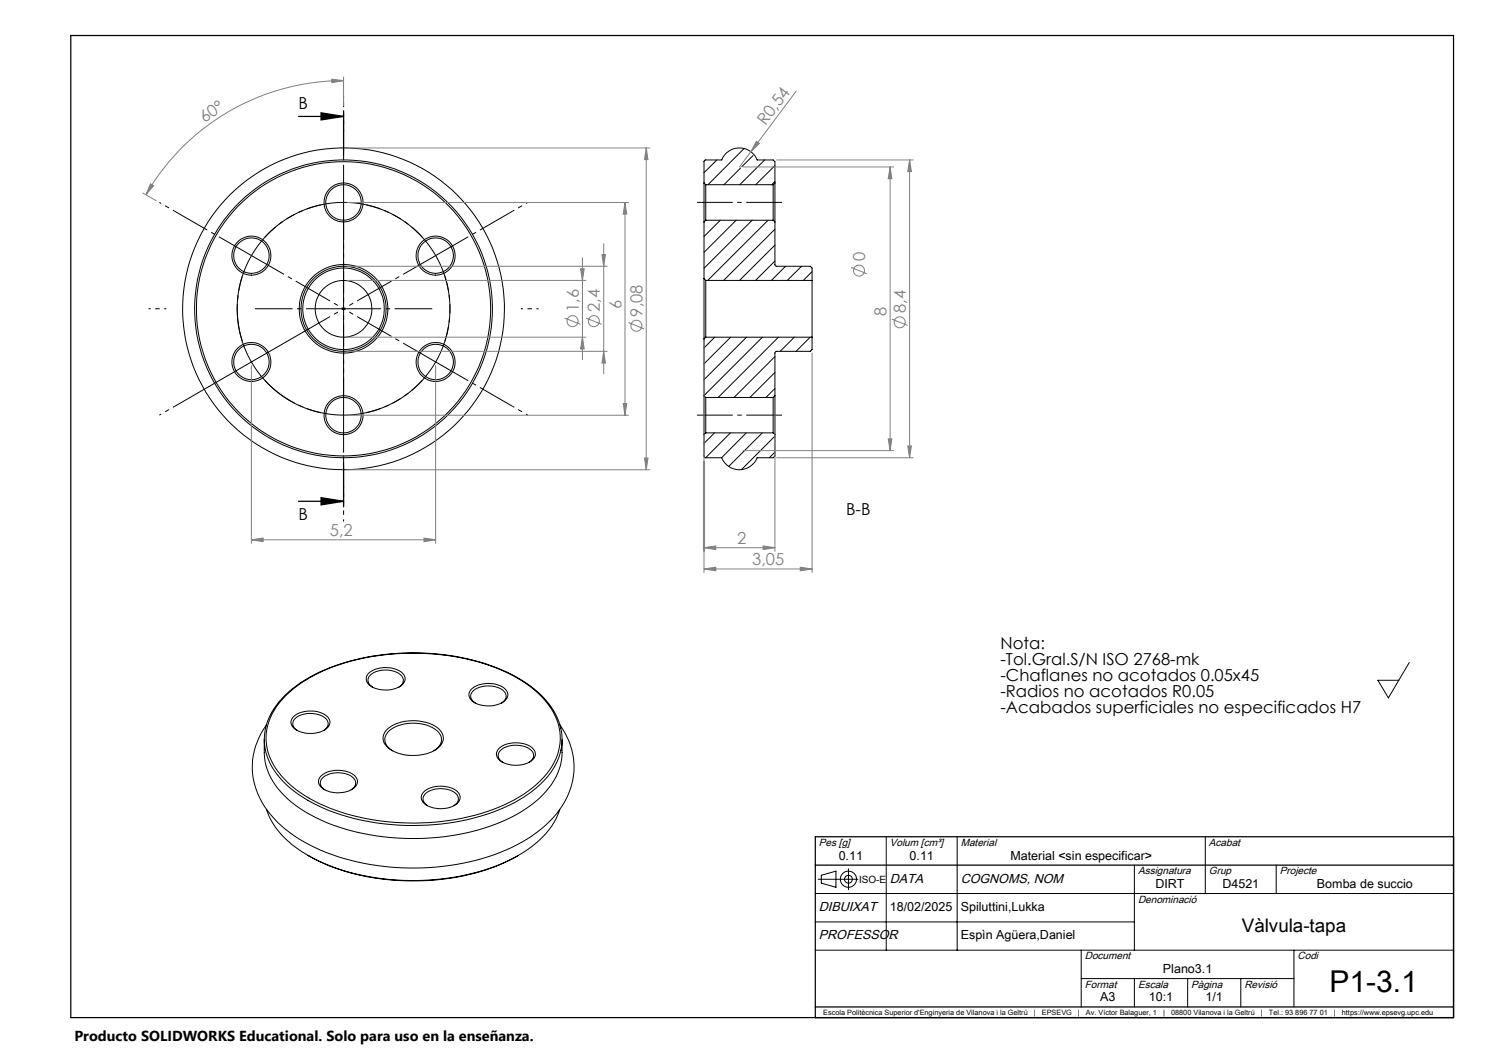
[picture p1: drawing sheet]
<svg xmlns="http://www.w3.org/2000/svg" width="420mm" height="297mm" viewBox="0 0 420 297" stroke-linecap="round" stroke-linejoin="round" font-family="sans-serif">
<g fill="none" stroke="#000" stroke-width=".28">
<path d="M198.6 51.6v-6.3l.4-.2h4.6a5.4 5.4 0 0 1 5-3.4 5.4 5.4 0 0 1 5 3.4h4.5l.5 .5v6M198.6 51.6v11M198.6 51.6l.5 .5M199.1 52.1v10M199.1 52.1h19M202.2 45.1l-3.6 3.6M208.9 47.4l-4.7 4.7M209.9 41.9l-10.2 10.2M212.4 43.9l-3.2 3.1M215.7 45.1l-7 7M218.1 52.1v10M218.6 51.6v11"/>
<path d="M218.6 51.2l-.9 .9M218.6 46.7l-5.5 5.4M218.6 51.6l-.5 .5M68.3 78a29.9 29.9 0 0 0 2.6 24.1M198.6 78.6v17M198.6 62.6v16M198.6 78.6l.5 .5M199.1 79.1v16M199.1 62.1l-.5 .5M199.1 79.1h30M199.1 62.1h19M203.2 62.1l-4.6 4.6"/>
<path d="M207.6 62.1l-9 9.1M212.2 62.1l-13.6 13.6M216.6 62.1l-17 17M218.1 62.1l.5 .5M218.6 62.6l.1 12.3 .3 .2h9.6l.5 .5v3.5M218.6 64.7l-14.5 14.4M218.6 69.1l-10 10M218.6 73.6l-5.5 5.5M221.6 75.1l-4 4M226.1 75.1l-4 4M229.1 79.1v16M229.1 76.6l-2.5 2.5"/>
<path d="M92.6 89.6l-21.7 12.5M198.6 95.6v16M199.1 95.1l-.5 .5M199.1 95.1h30M201.6 95.1l-3 3M206.1 95.1l-7.5 7.5M210.6 95.1l-12 12M215.1 95.1l-16.5 16.5M219.6 95.1l-17 17M224 95.1l-3.9 4M228.5 95.1l-4 4M229.1 95.1v3.5l-.5 .5h-9.5l-.4 .2-.1 12.3"/>
<path d="M70.9 102.1a29.9 29.9 0 0 0 19.6 14.3M70.9 102.1l-21.6 12.5M198.6 111.6v11M198.6 111.6l.5 .5M199.1 112.1v10M199.1 112.1h19M218.1 112.1v10M218.6 111.6v11M218.6 100.6l-11.6 11.5M218.6 105.1l-7.1 7M218.6 109.6l-2.6 2.5M218.6 111.6l-.5 .5"/>
<path d="M198.6 122.6v6.1l.5 .4M199.1 122.1l-.5 .5M199.1 122.1h19M201.5 122.1l-2.9 3M206 122.1l-7 7M210.5 122.1l-7 7M215 122.1l-9.4 9.4M218.1 122.1l.5 .5M218.6 122.6v6l-.5 .5h-4.5a5.4 5.4 0 0 1-5 3.4 5.4 5.4 0 0 1-5-3.4h-4.5M218.6 123l-9.5 9.5M218.6 127.5l-1.6 1.6M80.7 196.1a45 45 0 0 1 23.9-10.9 65.7 65.7 0 0 1 39.9 5.3 26.1 26.1 0 0 1 12.5 12.4 15.7 15.7 0 0 1-4.6 17.3 45 45 0 0 1-23.9 10.9 65.5 65.5 0 0 1-39.9-5.2 25 25 0 0 1-12.9-13.5 15.4 15.4 0 0 1 4.1-15.3z"/>
<path d="M103.9 189.9a7.8 7.8 0 0 1 9.8 .1 2.33 2.33 0 0 1-1.2 3.8 8.3 8.3 0 0 1-8.5-.7 2.14 2.14 0 0 1-.1-3.2zM105.1 193.8a2.18 2.18 0 0 1-1.3-2.2 2.18 2.18 0 0 1 1.7-1.9 7 7 0 0 1 7.9 1.1 2.05 2.05 0 0 1-.9 3M132.9 194.4a7.8 7.8 0 0 1 9.8 .1 2.34 2.34 0 0 1-1.2 3.8 8.3 8.3 0 0 1-8.5-.7 2.1 2.1 0 0 1-.1-3.2zM134.1 198.3a2.18 2.18 0 0 1-1.3-2.2 2.18 2.18 0 0 1 1.7-1.9 7 7 0 0 1 7.9 1.1 2.03 2.03 0 0 1-.9 3M397.5 186.9l-5.9 9.9-2.9-4.9h5.9M74.5 208.6v3.7a18.4 18.4 0 0 0 7.9 14.1 50.8 50.8 0 0 0 25.7 9.6 64.8 64.8 0 0 0 37.8-6.4 24 24 0 0 0 12.2-13.8l.4-2.3v-4.9M74.9 205.5a15.9 15.9 0 0 0 4.9 14.8 44.4 44.4 0 0 0 23.5 11.3 66.3 66.3 0 0 0 41.9-5.3 26.1 26.1 0 0 0 12.4-12.5 14.2 14.2 0 0 0 .6-8.3M74.9 205.4a22.2 22.2 0 0 1 11.2-13.6 59.9 59.9 0 0 1 31.4-7.7 58.5 58.5 0 0 1 30.9 8.5 21.6 21.6 0 0 1 9.8 12.8M75.1 204.5a19.8 19.8 0 0 0 1.2 25.2 42.7 42.7 0 0 0 22.4 12.9 70 70 0 0 0 45.6-3.6 31.4 31.4 0 0 0 16.1-15.2 19.5 19.5 0 0 0-2.5-19.3M82.7 202.2a7.9 7.9 0 0 1 9.8 .1 2.33 2.33 0 0 1-1.2 3.7 7.8 7.8 0 0 1-8.8-1l-.4-1.2 .1-.9zM83.9 206.1a2.19 2.19 0 0 1-1.3-2.3 2.19 2.19 0 0 1 1.7-1.9 7.1 7.1 0 0 1 7.9 1.2 2.03 2.03 0 0 1-.9 3M90.5 218.9a7.9 7.9 0 0 1 9.8 .1 2.33 2.33 0 0 1-1.2 3.7 7.8 7.8 0 0 1-8.8-1l-.5-1.2 .2-.8z"/>
<path d="M109.3 205.6a12.3 12.3 0 0 1 14.6 .1 3.4 3.4 0 0 1-.9 5.7 12.8 12.8 0 0 1-13.6-.5 3.3 3.3 0 0 1-.1-5.3zM110.7 211.8a3.4 3.4 0 0 1-2.2-3 3.4 3.4 0 0 1 2-3.2 11.9 11.9 0 0 1 13 .7 3.2 3.2 0 0 1-.6 5.1l-.5 .4M140.7 211.2a7.8 7.8 0 0 1 9.7 0 2.3 2.3 0 0 1-1.1 3.8 7.9 7.9 0 0 1-8.9-1.1l-.3-.8v-.8zM141.8 215a2.1 2.1 0 0 1-1.3-1.9 2.1 2.1 0 0 1 1.2-1.9 7.2 7.2 0 0 1 8.5 .8 2.03 2.03 0 0 1-1 3M75.2 228.3a23.4 23.4 0 0 0 10.9 12.5 62.7 62.7 0 0 0 37.5 7.2 51.9 51.9 0 0 0 27.4-10 20.5 20.5 0 0 0 6.9-9.7M91.6 222.8a2.17 2.17 0 0 1-1.2-2.2 2.17 2.17 0 0 1 1.6-1.9 7.4 7.4 0 0 1 7.7 .7 2.04 2.04 0 0 1-.7 3.4M119.5 223.4a7.8 7.8 0 0 1 9.7 .1 2.33 2.33 0 0 1-1.1 3.7 7.8 7.8 0 0 1-8.9-1l-.4-1.2 .2-.8zM120.6 227.3a2.15 2.15 0 0 1-1.3-2.2 2.15 2.15 0 0 1 1.7-1.9 7.1 7.1 0 0 1 8 1.1 2.09 2.09 0 0 1-1 3M250 236v32M270 236v32M340 236v16M86.9 241.3a62.1 62.1 0 0 0 35.9 6.9 56.6 56.6 0 0 0 23.5-6.9"/>
<path d="M230 252h180M230.8 248h11.2M231.7 246.9l4.1-1.2v4.6l-4.1-1.2zM239.3 245v5.9M320 244v24M360 244v8M230 268h180M230 260h90M305 268v16M305 276h60M320 276v8M335 276v8"/>
<path d="M350 276v8M365 268v16"/>
<circle cx="96.9" cy="57.1" r="5.5"/>
<circle cx="96.9" cy="57.1" r="5"/>
<circle cx="70.9" cy="72.1" r="5"/>
<circle cx="70.9" cy="72.1" r="5.5"/>
<circle cx="122.9" cy="72.1" r="5"/>
<circle cx="122.9" cy="72.1" r="5.5"/>
<circle cx="96.9" cy="87.1" r="41.5"/>
<circle cx="96.9" cy="87.1" r="12"/>
<circle cx="96.9" cy="87.1" r="12.5"/>
<circle cx="96.9" cy="87.1" r="8"/>
<circle cx="96.9" cy="87.1" r="42"/>
<circle cx="96.9" cy="87.1" r="45.4"/>
<circle cx="96.9" cy="87.1" r="11.5"/>
<circle cx="70.9" cy="102.1" r="5.5"/>
<circle cx="70.9" cy="102.1" r="5"/>
<circle cx="96.9" cy="117.1" r="5.5"/>
<circle cx="96.9" cy="117.1" r="5"/>
<circle cx="122.9" cy="102.1" r="5.5"/>
<circle cx="122.9" cy="102.1" r="5"/>
<circle cx="239.3" cy="248" r="1.11"/>
<circle cx="239.3" cy="248" r="2.28"/>
</g>
<g fill="none" stroke="#808080" stroke-width=".28">
<path d="M93.6 22.3l3.3 .5-3.3 .5zM96.9 22.8a64.2 64.2 0 0 0-55.7 32.1M96.9 21.7v8.1M213.4 39.9l.8 .6-2.4 2.3zM224.6 25.7l-12.8 17.1M40.3 54.4l3.8 2.2M42.4 51.9l.9 .5-2.1 2.5zM97.9 57.1h79.4M97.9 41.7h85.4M176.3 57.1l.5 3.3h-1zM176.3 57.1v60M182.3 41.7l.5 3.3h-1z"/>
<path d="M182.3 41.7v90.8M209.6 47.1h42.5M211.8 42.8l-3.2 4.3M219.1 45.1h38.5M251.1 47.1l.5 3.3h-1.1zM251.1 47.1v80M256.6 45.1l.5 3.3h-1.1zM256.6 45.1v84M97.9 75.1h73.4M97.9 79.1h67.4M163.8 75.8h1l-.5 3.3zM164.3 72.7v28.8"/>
<path d="M169.8 71.8h1l-.5 3.3zM170.3 68.8v36.6M240.1 75.4l4.4 1.8M97.9 99.1h73.4M97.9 95.1h67.4M159.3 89.7l4.4 1.8M164.3 95.1l.5 3.3h-1zM165.3 89.7l4.4 1.8M170.3 99.1l.5 3.3h-1zM177.3 91l4.4 1.8M198.6 96.1v65.4M229.1 99.6v61.9"/>
<path d="M251.6 90l4.4 1.8M70.9 103.1v50.2M97.9 117.1h79.4M122.9 103.1v50.2M175.8 113.8h1l-.5 3.3zM218.6 113.1v42.4M97.9 132.5h85.4M181.8 129.2h1l-.5 3.3zM209.6 127.1h42.5M219.1 129.1h38.5M250.5 123.8h1.1l-.5 3.3zM256 125.8h1.1l-.5 3.3z"/>
<path d="M70.9 152.3l3.3-.5v1zM70.9 152.3h52M119.6 151.8l3.3 .5-3.3 .5zM198.6 154.5l3.3-.5v1zM198.6 154.5h20M215.3 154l3.3 .5-3.3 .5zM225.7 160l3.4 .5-3.4 .5zM198.6 160.5l3.3-.5v1zM198.6 160.5h30.5"/>
<circle cx="242.3" cy="76.3" r="1.55"/>
<circle cx="161.5" cy="90.6" r="1.56"/>
<circle cx="167.5" cy="90.6" r="1.56"/>
<circle cx="179.5" cy="91.9" r="1.56"/>
<circle cx="253.8" cy="90.9" r="1.55"/>
</g>
<g fill="none" stroke="#000" stroke-width=".28" stroke-dasharray="15.2 1.3 1.3 1.3" stroke-dashoffset="4.6" stroke-linecap="butt">
<path d="M96.9 57.1a30 30 0 0 0-22.2 9.8M96.9 57.1a30 30 0 0 1 22.2 9.8M96.9 57.1v-25M96.9 57.1v25M70.9 72.1a30 30 0 0 0-2.6 24.1M70.9 72.1a30 30 0 0 1 19.6-14.3M70.9 72.1l-21.6-12.5M70.9 72.1l21.7 12.5M122.9 72.1a30 30 0 0 0-19.6-14.3M122.9 72.1a30 30 0 0 1 2.6 24.1M122.9 72.1l21.6-12.5M122.9 72.1l-21.7 12.5"/>
<path d="M96.9 87.1v-25M96.9 87.1h-25M96.9 87.1v25M96.9 87.1h25M96.9 117.1a30 30 0 0 0 22.2-9.8M96.9 117.1a30 30 0 0 1-22.2-9.8M96.9 117.1v25M96.9 117.1v-25M122.9 102.1a30 30 0 0 0 2.6-24.2M122.9 102.1a30 30 0 0 1-19.6 14.3M122.9 102.1l21.6 12.5M122.9 102.1l-21.7-12.5"/>
</g>
<path d="M20 10h390v277h-390zM84.2 32.8h12.7M90.6 31.8l6.3 1-6.3 1zM96.9 31.3v12.7M96.9 130.3v12.7M84.2 141.4h12.7M90.6 140.4l6.3 1-6.3 1zM410 236h-180v51M230 244h180M230 284h180" fill="none" stroke="#000" stroke-width=".35"/>
<g fill="none" stroke="#000" stroke-width=".28" stroke-dasharray="15.2 1.3 1.3 1.3" stroke-dashoffset="14.6" stroke-linecap="butt">
<path d="M96.9 37.1v-5M96.9 32.1v-5M49.3 59.6l-4.3-2.5M144.5 59.6l4.4-2.5M46.9 87.1h-5M92.6 89.6l4.3-2.5M92.6 84.6l4.3 2.5M96.9 92.1v-5M96.9 82.1v5M101.2 84.6l-4.3 2.5M101.2 89.6l-4.3-2.5M146.9 87.1h5"/>
<path d="M49.3 114.6l-4.3 2.5M144.5 114.6l4.4 2.5M96.9 137.1v5M96.9 142.1v5"/>
</g>
<path d="M196.6 57.1h24M220.6 117.1h-24" fill="none" stroke="#000" stroke-width=".28" stroke-dasharray="15.2 1.3 1.3 1.3" stroke-dashoffset="5.1" stroke-linecap="butt"/>
<path d="M90.6 31.8l6.3 1-6.3 1zM90.6 140.4l6.3 1-6.3 1z" fill="#000"/>
<g fill="#808080">
<path d="M213.4 39.9l.8 .6-2.4 2.3z"/>
<path d="M119.6 151.8l3.3 .5-3.3 .5zM70.9 152.3l3.3-.5v1z"/>
<path d="M198.6 154.5l3.3-.5v1zM215.3 154l3.3 .5-3.3 .5zM198.6 160.5l3.3-.5v1zM225.7 160l3.4 .5-3.4 .5z"/>
<path d="M175.8 113.8h1l-.5 3.3zM176.3 57.1l.5 3.3h-1z"/>
<path d="M182.3 41.7l.5 3.3h-1zM181.8 129.2h1l-.5 3.3zM169.8 71.8h1l-.5 3.3zM170.3 99.1l.5 3.3h-1zM163.8 75.8h1l-.5 3.3zM164.3 95.1l.5 3.3h-1z"/>
<path d="M256.6 45.1l.5 3.3h-1.1zM256 125.8h1.1l-.5 3.3z"/>
<path d="M251.1 47.1l.5 3.3h-1.1zM250.5 123.8h1.1l-.5 3.3z"/>
<path d="M93.6 22.3l3.3 .5-3.3 .5zM42.4 51.9l.9 .5-2.1 2.5z"/>
</g>
<text font-size="8.5" x="375" y="279.8">P1-3.1</text>
<text font-size="5.3" x="350.3" y="263">Vàlvula-tapa</text>
<g font-size="4.7" fill="#808080">
<text x="57.6" y="34.7" transform="rotate(-34 57.6 34.7)">60°</text>
<text x="215.9" y="35.7" transform="rotate(-53 215.9 35.7)">R0,54</text>
<text x="244" y="73.7" transform="rotate(-90 244 73.7)">0</text>
<text x="163.2" y="88" transform="rotate(-90 163.2 88)">1,6</text>
<text x="169.2" y="88" transform="rotate(-90 169.2 88)">2,4</text>
<text x="175.3" y="87.1" transform="rotate(-90 175.3 87.1)">6</text>
<text x="181.2" y="89.3" transform="rotate(-90 181.2 89.3)">9,08</text>
<text x="250.1" y="89" transform="rotate(-90 250.1 89)">8</text>
<text x="255.5" y="88.3" transform="rotate(-90 255.5 88.3)">8,4</text>
<text x="93" y="151.2">5,2</text>
<text x="207.9" y="153.5">2</text>
<text x="212.2" y="159.5">3,05</text>
</g>
<g font-size="4.7">
<text x="84.2" y="30.8">B</text>
<text x="84.2" y="146.7">B</text>
<text x="238.7" y="145.2">B-B</text>
<text x="282.2" y="183.1">Nota:</text>
<text x="282.2" y="187.6">-Tol.Gral.S/N ISO 2768-mk</text>
<text x="282.2" y="192.1">-Chaflanes no acotados 0.05x45</text>
<text x="282.2" y="196.7">-Radios no acotados R0.05</text>
<text x="282.2" y="201.2">-Acabados superficiales no especificados H7</text>
</g>
<text font-size="4.1" x="21" y="293.7">Producto SOLIDWORKS Educational. Solo para uso en la enseñanza.</text>
<g font-size="3.7">
<text x="251" y="249">DATA</text>
<text x="271" y="249">COGNOMS, NOM</text>
<text x="231" y="257">DIBUIXAT</text>
<text x="231" y="265">PROFESSOR</text>
</g>
<g font-size="3.5">
<text x="236.6" y="242.5">0.11</text>
<text x="256.6" y="242.5">0.11</text>
<text x="285" y="242.5">Material &lt;sin especificar&gt;</text>
<text x="325.9" y="250.5">DIRT</text>
<text x="344.8" y="250.5">D4521</text>
<text x="371.5" y="250.5">Bomba de succio</text>
<text x="251" y="257">18/02/2025</text>
<text x="271" y="257">Spiluttini,Lukka</text>
<text x="251" y="265">.</text>
<text x="271" y="265">Espìn Agüera,Daniel</text>
<text x="328" y="274.5">Plano3.1</text>
<text x="310.3" y="282.5">A3</text>
<text x="324.1" y="282.5">10:1</text>
<text x="340.1" y="282.5">1/1</text>
</g>
<g font-size="2.9">
<text x="231" y="238.6">Pes [g]</text>
<text x="251" y="238.6">Volum [cm³]</text>
<text x="271" y="238.6">Material</text>
<text x="341" y="238.6">Acabat</text>
<text x="321" y="246.6">Assignatura</text>
<text x="341" y="246.6">Grup</text>
<text x="361" y="246.6">Projecte</text>
<text x="321" y="254.6">Denominació</text>
<text x="306" y="270.6">Document</text>
<text x="366" y="270.6">Codi</text>
<text x="306" y="278.6">Format</text>
<text x="321" y="278.6">Escala</text>
<text x="336" y="278.6">Pàgina</text>
<text x="351" y="278.6">Revisió</text>
</g>
<text font-size="2.8" x="242.3" y="249">ISO-E</text>
<g font-size="2.1">
<text x="232.2" y="286.1">Escola Politècnica Superior d'Enginyeria de Vilanova i la Geltrú</text>
<text x="291.6" y="286.1">|</text>
<text x="293.9" y="286.1">EPSEVG</text>
<text x="304.1" y="286.1">|</text>
<text x="306.3" y="286.1">Av. Víctor Balaguer, 1</text>
<text x="328.1" y="286.1">|</text>
<text x="330.3" y="286.1">08800 Vilanova i la Geltrú</text>
<text x="355.7" y="286.1">|</text>
<text x="357.9" y="286.1">Tel.: 93 896 77 01</text>
<text x="376.2" y="286.1">|</text>
<text x="378.5" y="286.1">https://www.epsevg.upc.edu</text>
</g>
</svg>
